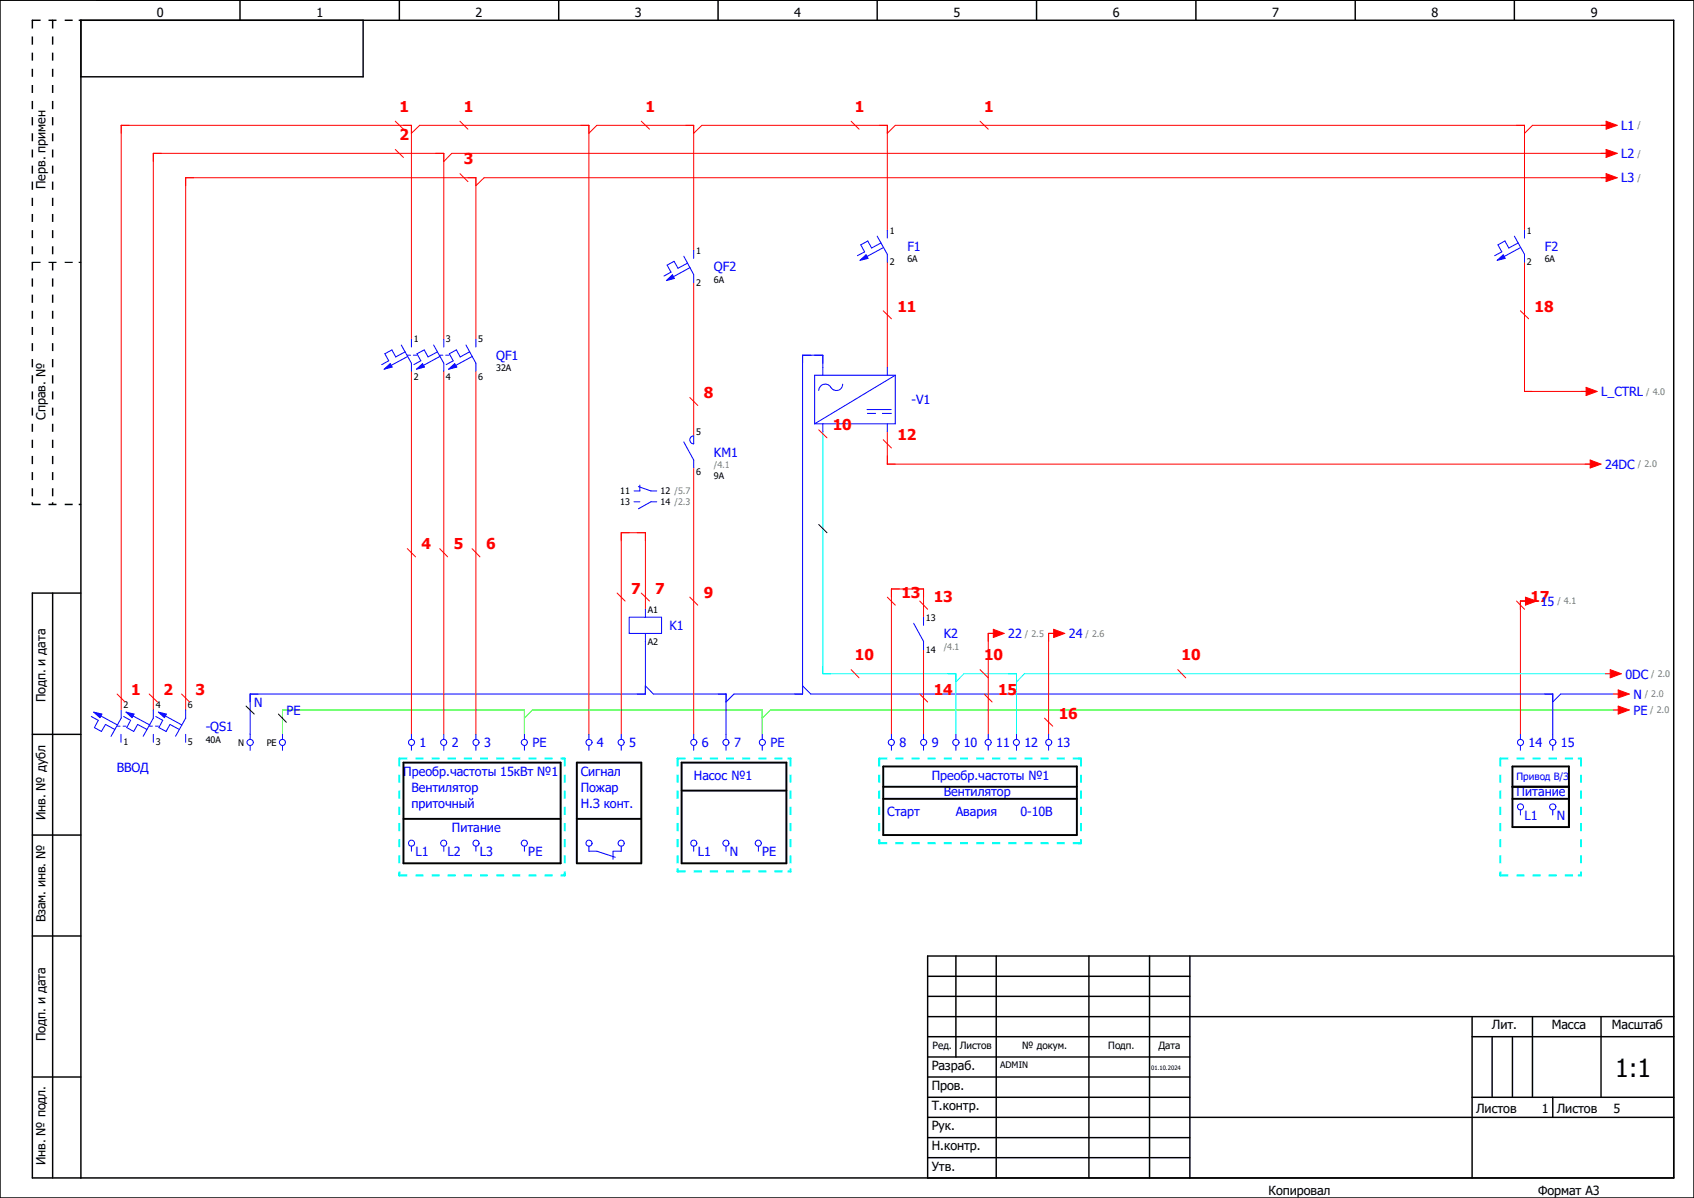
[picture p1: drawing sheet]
<svg xmlns="http://www.w3.org/2000/svg" width="297mm" height="210mm" viewBox="0 0 297 210" stroke-linecap="round" stroke-linejoin="round" font-family="sans-serif">
<path d="M210.1 -.1l-210.1 210.2M0 160.4l70.2 49.6M0 210v.1" fill="none" stroke="#fff" stroke-width=".18"/>
<g fill="none" stroke="#000" stroke-width=".25">
<path d="M0 0h297v210h-297zM42.1 0v3.6M63.7 3.6v9.9h-49.5M70 0v3.6M98 0v3.6M125.9 0v3.6M153.8 0v3.6M181.7 0v3.6M209.7 0v3.6M237.6 0v3.6M265.5 0v3.6M9.2 104v102.5"/>
<path d="M14.2 104h-8.5v102.5h287.8v-202.9h-279.3v202.9M5.7 128.7h8.5M5.7 146.4h8.5M5.7 164.1h8.5M162.6 178.2h130.9M162.6 171.2h46M162.6 174.7h46M167.6 167.6v17.7M174.7 167.6v38.9M190.9 167.6v38.9M201.5 167.6v38.9M208.6 167.6v38.9"/>
<path d="M258.1 178.2v28.3M268.7 178.2v14.2M280.7 178.2v14.2M293.5 167.6h-130.9v38.9M5.7 188.8h8.5M162.6 188.8h46M162.6 195.9h130.9M162.6 181.7h46M162.6 185.3h46M162.6 199.4h46M162.6 192.4h46M258.1 181.7h35.4"/>
<path d="M258.1 192.4h35.4M261.6 181.7v10.7M265.2 181.7v10.7M272.2 192.4v3.5M162.6 202.9h46"/>
</g>
<g fill="#000">
<path d="M13.8 3.4h.4l.1 .2-.5 .1zM13.8 45.9h.5v.2h-.5zM5.5 88.1h.3v.3l-.1 .2-.2-.2zM9.1 88.1h.3v.3l-.2 .2-.1-.2zM13.8 88.3h.4l.1 .2-.5 .1z"/>
<path d="M5.6 3.5l-.1 1.5h.3v-1.4zM5.5 6.4v1.4h.3v-1.4zM5.5 9.2v1.4h.3v-1.4zM5.5 12.1v1.4h.3v-1.4zM5.5 14.9v1.4h.3v-1.4zM5.5 17.7v1.4h.3v-1.4zM5.5 20.5v1.5h.3v-1.5zM5.5 23.4v1.4h.3v-1.4zM5.5 26.2v1.4h.3v-1.4zM5.5 29v1.4h.3v-1.4zM5.5 31.8v1.5h.3v-1.5zM5.5 34.7v1.4h.3v-1.4zM5.5 37.5v1.4h.3v-1.4zM5.5 40.3v1.4h.3v-1.4zM5.5 43.2v1.4h.3v-1.4zM5.5 46v1.4h.3v-1.4zM5.5 48.8v1.4h.3v-1.4zM5.5 51.6v1.5h.3v-1.5zM5.5 54.5v1.4h.3v-1.4zM5.5 57.3v1.4h.3v-1.4zM5.5 60.2v1.4h.3v-1.4zM5.5 62.9v1.5h.3v-1.5zM5.5 65.8v1.4h.3v-1.4zM5.5 68.6v1.4h.3v-1.4zM5.5 71.5v1.4h.3v-1.4zM5.5 74.3v1.4h.3v-1.4zM5.5 77.1v1.4h.3v-1.4zM5.5 79.9v1.5h.3v-1.5zM5.5 82.8v1.4h.3v-1.4zM5.5 85.6v1.4h.3v-1.4z"/>
<path d="M5.6 3.5l.1 .2h1.4v-.3zM8.5 3.4v.3h1.4v-.3zM11.3 3.4v.3h1.4v-.3z"/>
<path d="M9.1 3.5v1.5h.3v-1.4zM9.1 6.4v1.4h.3v-1.4zM9.1 9.2v1.4h.3v-1.4zM9.1 12.1v1.4h.3v-1.4zM9.1 14.9v1.4h.3v-1.4zM9.1 17.7v1.4h.3v-1.4zM9.1 20.5v1.5h.3v-1.5zM9.1 23.4v1.4h.3v-1.4zM9.1 26.2v1.4h.3v-1.4zM9.1 29v1.4h.3v-1.4zM9.1 31.8v1.5h.3v-1.5zM9.1 34.7v1.4h.3v-1.4zM9.1 37.5v1.4h.3v-1.4zM9.1 40.3v1.4h.3v-1.4zM9.1 43.2v1.4h.3v-1.4zM9.1 46v1.4h.3v-1.4zM9.1 48.8v1.4h.3v-1.4zM9.1 51.6v1.5h.3v-1.5zM9.1 54.5v1.4h.3v-1.4zM9.1 57.3v1.4h.3v-1.4zM9.1 60.2v1.4h.3v-1.4zM9.1 62.9v1.5h.3v-1.5zM9.1 65.8v1.4h.3v-1.4zM9.1 68.6v1.4h.3v-1.4zM9.1 71.5v1.4h.3v-1.4zM9.1 74.3v1.4h.3v-1.4zM9.1 77.1v1.4h.3v-1.4zM9.1 79.9v1.5h.3v-1.5zM9.1 82.8v1.4h.3v-1.4zM9.1 85.6v1.4h.3v-1.4z"/>
<path d="M5.6 45.9v.2h1.5v-.2zM8.5 45.9v.2h1.4v-.2zM11.3 45.9v.2h1.4v-.2z"/>
<path d="M5.6 88.3l.1 .3h1.4v-.3zM8.5 88.3v.3h1.4v-.3zM11.3 88.3v.3h1.4v-.3z"/>
</g>
<path d="M144.3 64.4v-2.1h-3.6v59.4h-12M113.2 112.4v9.3h-69.3v7M113.2 120.2l1.4 1.5h12.7v7M142.2 121.7h130v7M273.6 121.7h10.7" fill="none" stroke="#00f" stroke-width=".18"/>
<path d="M49.5 128.7v-4.2h42.4v4.2M91.9 125.9l1.4-1.4h40.3v4.2M135.1 124.5h149.2" fill="none" stroke="#0f0" stroke-width=".18"/>
<g fill="none" stroke="#f00" stroke-width=".18">
<path d="M72.1 23.4l1.5-1.4h29.7v106.7M103.3 23.4l1.3-1.4h17v21.9M123.1 22h32.5v18.3M157 22h110.3v18.3M268.7 22h13.5M282.2 26.9h-203l-1.4 1.4M282.2 31.2h-197.3l-1.5 1.4M72.1 59.4v-37.4h-50.8v102.5M77.8 59.4v-32.5h-50.9v97.6M83.4 59.4v-28.2h-50.8v93.3M121.6 49.5v26.9M155.6 46v18.4"/>
<path d="M267.3 46v22.6h11.3M72.1 65.1v63.6M77.8 65.1v63.6M83.4 65.1v63.6M155.6 75.7v5.7h123.7M121.6 82v46.7M113.2 106.8v-13.4h-4.3v35.3M161.9 108.2v-4.9h-5.6v25.4M161.9 113.9v14.8M174.7 111h-1.4v17.7M185.3 111h-1.4v17.7M268 105.4h-1.4v23.3"/>
</g>
<path d="M144.3 75.7v42.4h23.3v10.6M169 118.1h9.2v10.6M179.6 118.1h103.3" fill="none" stroke="#0ff" stroke-width=".18"/>
<path d="M70.7 133.7h27.6v17.6h-27.6zM101.1 133.7h11.3v17.6h-11.3zM70.7 143.6h27.6M101.1 143.6h11.3" fill="none" stroke="#000" stroke-width=".34"/>
<g fill="#0ff">
<path d="M98.5 153.3h.5l.2 .2-.2 .1h-.5z"/>
<path d="M98.8 153h.4l-.1 .6h-.2z"/>
<path d="M98.5 132.8h.5l.2 .2-.2 .1h-.5z"/>
<path d="M69.8 153h.4l-.1 .6h-.2z"/>
<path d="M69.9 153.3v.3h.1h1.4v-.3zM72.9 153.3v.3h1.4v-.3zM75.7 153.3v.3h1.4v-.3zM78.5 153.3v.3h1.4v-.3zM81.3 153.3v.3h1.5v-.3zM84.2 153.3v.3h1.4v-.3zM87 153.3v.3h1.4v-.3zM89.8 153.3v.3h1.4v-.3zM92.7 153.3v.3h1.4v-.3zM95.5 153.3v.3h1.4v-.3zM98.3 153.3v.3h.7l.2-.1-.2-.2z"/>
<path d="M98.9 132.9l-.1 1.5h.4v-1.4l-.2-.2zM98.8 135.8v1.4h.4v-1.4zM98.8 138.6v1.4h.4v-1.4zM98.8 141.4v1.5h.4v-1.5zM98.8 144.3v1.4h.4v-1.4zM98.8 147.1v1.4h.4v-1.4zM98.8 149.9v1.4h.4v-1.4zM98.8 152.8v.7l.2 .1 .2-.1v-.7z"/>
<path d="M69.9 132.9v.1l.1 .1h1.4v-.3zM72.9 132.8v.3h1.4v-.3zM75.7 132.8v.3h1.4v-.3zM78.5 132.8v.3h1.4v-.3zM81.3 132.8v.3h1.5v-.3zM84.2 132.8v.3h1.4v-.3zM87 132.8v.3h1.4v-.3zM89.8 132.8v.3h1.4v-.3zM92.7 132.8v.3h1.4v-.3zM95.5 132.8v.3h1.4v-.3zM98.3 132.8v.3h.7l.2-.1-.2-.2z"/>
<path d="M69.9 132.9l-.1 1.5h.4v-1.4l-.2-.2zM69.8 135.8v1.4h.4v-1.4zM69.8 138.6v1.4h.4v-1.4zM69.8 141.4v1.5h.4v-1.5zM69.8 144.3v1.4h.4v-1.4zM69.8 147.1v1.4h.4v-1.4zM69.8 149.9v1.4h.4v-1.4zM69.8 152.8v.7l.2 .1 .2-.1v-.7z"/>
</g>
<path d="M132.2 124.5h1.4v1.4l1.5-1.4" fill="none" stroke="#0f0" stroke-width=".18"/>
<path d="M120.2 22h1.4v1.4l1.5-1.4" fill="none" stroke="#f00" stroke-width=".18"/>
<path d="M119.5 133.7h18.4v17.6h-18.4zM119.5 138.6h18.4" fill="none" stroke="#000" stroke-width=".34"/>
<g fill="#0ff">
<path d="M138.1 152.6h.6v.3l-.6 .1z"/>
<path d="M138.4 152.2h.4v.6l-.2 .2-.2-.2z"/>
<path d="M138.1 132.8l.6 .1v.2h-.6z"/>
<path d="M118.6 152.2h.4v.6l-.2 .2-.2-.2z"/>
<path d="M118.7 152.6l-.1 .2 .2 .2h1.4v-.4zM121.6 152.6v.4h1.5v-.4zM124.5 152.6v.4h1.4v-.4zM127.3 152.6v.4h1.4v-.4zM130.1 152.6v.4h1.4v-.4zM133 152.6v.4h1.4v-.4zM135.8 152.6v.4h1.4v-.4z"/>
<path d="M138.5 132.9l-.1 1.5h.4v-1.4l-.1-.1zM138.4 135.8v1.4h.4v-1.4zM138.4 138.6v1.4h.4v-1.4zM138.4 141.4v1.5h.4v-1.5zM138.4 144.3v1.4h.4v-1.4zM138.4 147.1v1.4h.4v-1.4zM138.4 149.9v1.4h.4v-1.4zM138.4 152.8l.2 .2 .2-.2z"/>
<path d="M118.7 132.9v.2h.1h1.4v-.3zM121.6 132.8v.3h1.5v-.3zM124.5 132.8v.3h1.4v-.3zM127.3 132.8v.3h1.4v-.3zM130.1 132.8v.3h1.4v-.3zM133 132.8v.3h1.4v-.3zM135.8 132.8v.3h1.4v-.3z"/>
<path d="M118.7 132.9l-.1 1.5h.4v-1.4l-.2-.2zM118.6 135.8v1.4h.4v-1.4zM118.6 138.6v1.4h.4v-1.4zM118.6 141.4v1.5h.4v-1.5zM118.6 144.3v1.4h.4v-1.4zM118.6 147.1v1.4h.4v-1.4zM118.6 149.9v1.4h.4v-1.4zM118.6 152.8l.2 .2 .2-.2z"/>
</g>
<path d="M125.9 121.7h1.4v1.4l1.4-1.4" fill="none" stroke="#00f" stroke-width=".18"/>
<path d="M265.2 134.4h9.9v10.6h-9.9zM265.2 137.9h9.9M265.2 140h9.9" fill="none" stroke="#000" stroke-width=".34"/>
<path d="M265.9 22h1.4v1.4l1.4-1.4M267.3 67.2v1.4h1.4M268 105.4h-1.4v1.4" fill="none" stroke="#f00" stroke-width=".18"/>
<g fill="#0ff">
<path d="M276.6 153.3h.6l.2 .2-.2 .1h-.6z"/>
<path d="M277 153h.4l-.1 .6h-.2z"/>
<path d="M276.6 132.8h.6l.2 .2-.2 .1h-.6z"/>
<path d="M262.9 153h.3v.6h-.3z"/>
<path d="M262.9 153.3v.3h.2h1.4v-.3zM265.9 153.3v.3h1.4v-.3zM268.7 153.3v.3h1.4v-.3zM271.5 153.3v.3h1.5v-.3zM274.4 153.3v.3h1.4v-.3z"/>
<path d="M277.1 132.9l-.1 1.5h.4v-1.4l-.2-.2zM277 135.8v1.4h.4v-1.4zM277 138.6v1.4h.4v-1.4zM277 141.4v1.5h.4v-1.5zM277 144.3v1.4h.4v-1.4zM277 147.1v1.4h.4v-1.4zM277 149.9v1.4h.4v-1.4zM277 152.8v.7l.2 .1 .2-.1v-.7z"/>
<path d="M262.9 132.9v.1l.2 .1h1.4v-.3zM265.9 132.8v.3h1.4v-.3zM268.7 132.8v.3h1.4v-.3zM271.5 132.8v.3h1.5v-.3zM274.4 132.8v.3h1.4v-.3z"/>
<path d="M262.9 132.9v1.5h.3v-1.4l-.1-.2zM262.9 135.8v1.4h.3v-1.4zM262.9 138.6v1.4h.3v-1.4zM262.9 141.4v1.5h.3v-1.5zM262.9 144.3v1.4h.3v-1.4zM262.9 147.1v1.4h.3v-1.4zM262.9 149.9v1.4h.3v-1.4zM262.9 152.8v.7l.2 .1 .1-.1v-.7z"/>
</g>
<path d="M154.2 22h1.4v1.4l1.4-1.4M155.6 79.9v1.5h1.4M157.7 103.3h-1.4v1.4M160.5 103.3h1.4v1.4M174.7 111h-1.4v1.4M185.3 111h-1.4v1.4" fill="none" stroke="#f00" stroke-width=".18"/>
<path d="M142.2 62.3h-1.5v1.4M142.8 62.3h1.5v1.4M139.3 121.7h1.4v-1.5l1.5 1.5M270.8 121.7h1.4v1.4l1.4-1.4" fill="none" stroke="#00f" stroke-width=".18"/>
<path d="M144.3 116.7v1.4h1.4M166.2 118.1h1.4v1.4l1.4-1.4M176.8 118.1h1.4v1.4l1.4-1.4" fill="none" stroke="#0ff" stroke-width=".18"/>
<path d="M154.9 134.4h33.9v12h-33.9zM154.9 137.9h33.9M154.9 140h33.9" fill="none" stroke="#000" stroke-width=".34"/>
<g fill="#0ff">
<path d="M189 147.6h.5l.2 .2-.2 .2h-.5z"/>
<path d="M189.4 147.3h.3v.5l-.2 .2-.1-.2z"/>
<path d="M189 132.8h.5l.2 .2-.2 .1h-.5z"/>
<path d="M154 147.3h.3v.5l-.1 .2-.2-.2z"/>
<path d="M154 147.7v.1l.2 .2h1.4v-.4zM157 147.6v.4h1.4v-.4zM159.8 147.6v.4h1.4v-.4zM162.6 147.6v.4h1.4v-.4zM165.5 147.6v.4h1.4v-.4zM168.3 147.6v.4h1.4v-.4zM171.2 147.6v.4h1.4v-.4zM173.9 147.6v.4h1.5v-.4zM176.8 147.6v.4h1.4v-.4zM179.6 147.6v.4h1.4v-.4zM182.5 147.6v.4h1.4v-.4zM185.3 147.6v.4h1.4v-.4zM188.1 147.6v.4h1.4l.2-.2-.2-.2z"/>
<path d="M189.4 132.9v1.5h.3v-1.4l-.2-.2zM189.4 135.8v1.4h.3v-1.4zM189.4 138.6v1.4h.3v-1.4zM189.4 141.4v1.5h.3v-1.5zM189.4 144.3v1.4h.3v-1.4zM189.4 147.1v.7l.1 .2 .2-.2v-.7z"/>
<path d="M154 132.9v.2h.2h1.4v-.3zM157 132.8v.3h1.4v-.3zM159.8 132.8v.3h1.4v-.3zM162.6 132.8v.3h1.4v-.3zM165.5 132.8v.3h1.4v-.3zM168.3 132.8v.3h1.4v-.3zM171.2 132.8v.3h1.4v-.3zM173.9 132.8v.3h1.5v-.3zM176.8 132.8v.3h1.4v-.3zM179.6 132.8v.3h1.4v-.3zM182.5 132.8v.3h1.4v-.3zM185.3 132.8v.3h1.4v-.3zM188.1 132.8v.3h1.4l.2-.1-.2-.2z"/>
<path d="M154 132.9v1.5h.3v-1.4l-.1-.2zM154 135.8v1.4h.3v-1.4zM154 138.6v1.4h.3v-1.4zM154 141.4v1.5h.3v-1.5zM154 144.3v1.4h.3v-1.4zM154 147.1v.7l.2 .2 .1-.2v-.7z"/>
</g>
<g fill="none" stroke="#00f" stroke-width=".18">
<path d="M16 125.6l1.2 .7-.6 1.3 1.2 .6 .7-1.2 1.7 .9M17.7 125.5l2.9 1.6M20.5 127.3h.5M21.2 128.7v1.4M21.3 124.5v1.4l-1.8 3.2M21.6 127.3h.5M21.7 125.6l1.2 .7-.7 1.3 1.3 .6 .6-1.2 1.7 .9M22.1 124.8l1.4 .4-.3 .6zM23.3 125.5l2.9 1.6M26.2 127.3h.5M26.9 124.5v1.4l-1.8 3.2M26.9 128.7v1.4"/>
<path d="M27.3 127.3h.5M27.3 125.6l1.2 .7-.6 1.3 1.2 .6 .7-1.2 1.7 .9M29 125.5l2.9 1.6M32.6 124.5v1.4l-1.8 3.2M32.6 128.7v1.4M43.9 128.7v.9M43.9 130.7v.8M49.5 128.7v.9M49.5 130.7v.8"/>
<circle cx="43.9" cy="130.1" r=".54"/>
<circle cx="49.5" cy="130.1" r=".53"/>
</g>
<path d="M22.1 124.8l1.4 .4-.3 .6z" fill="#00f"/>
<path d="M27.8 124.8l1.4 .4-.4 .6z" fill="none" stroke="#00f" stroke-width=".18"/>
<path d="M27.8 124.8l1.4 .4-.4 .6z" fill="#00f"/>
<path d="M16.4 124.8l1.5 .4-.4 .6z" fill="none" stroke="#00f" stroke-width=".18"/>
<path d="M16.4 124.8l1.5 .4-.4 .6z" fill="#00f"/>
<g fill="none" stroke="#00f" stroke-width=".18">
<path d="M72.1 59.4v1.4M77.8 59.4v1.4M83.4 59.4v1.4M67.4 64.7l1-.9 .3 .5zM70.4 60.5l1.7 3.2v1.4M71 61.7l-1.6 .9-.7-1.3-1.2 .7 .7 1.2-1.3 .7M71.4 62.3h.6M71.5 62.5l-2.9 1.6M72.5 62.3h.5M76 60.5l1.8 3.2v1.4M76.7 61.7l-1.6 .9-.7-1.3-1.3 .7 .7 1.2-1.2 .7M77.1 62.3h.5"/>
<path d="M77.1 62.5l-2.8 1.6M78.1 62.3h.6M81.7 60.5l1.7 3.2v1.4M82.3 61.7l-1.6 .9-.7-1.3-1.2 .7 .7 1.2-1.3 .7M82.8 62.5l-2.9 1.6M111.2 88h1M111.9 85.3l2.2 .8h1M112.2 85v1.1h-1M115.1 88h-1l-2.2 1.2M110.3 108.2h5.7v2.8h-5.7zM113.2 106.8v1.4M113.2 111v1.4"/>
<path d="M72.1 128.7v.9M72.1 130.7v.8M77.8 128.7v.9M77.8 130.7v.8M83.4 128.7v.9M83.4 130.7v.8M91.9 128.7v.9M91.9 130.7v.8M103.3 128.7v.9M103.3 130.7v.8M108.9 128.7v.9M108.9 130.7v.8"/>
<path d="M103.3 148.3v.9h1.4M104.6 149.2l3.3 1.1M108.9 148.3v.9h-1.4v1.4"/>
<circle cx="72.2" cy="130.1" r=".54"/>
<circle cx="77.8" cy="130.1" r=".53"/>
<circle cx="83.5" cy="130.1" r=".54"/>
<circle cx="91.9" cy="130.1" r=".53"/>
<circle cx="103.3" cy="130.1" r=".54"/>
<circle cx="108.9" cy="130.1" r=".53"/>
<circle cx="103.3" cy="147.8" r=".54"/>
<circle cx="108.9" cy="147.8" r=".53"/>
</g>
<path d="M67.4 64.7l1-.9 .3 .5z" fill="#00f"/>
<path d="M78.7 64.7l1-.9 .4 .5z" fill="none" stroke="#00f" stroke-width=".18"/>
<path d="M78.7 64.7l1-.9 .4 .5z" fill="#00f"/>
<path d="M73 64.7l1.1-.9 .3 .5z" fill="none" stroke="#00f" stroke-width=".18"/>
<path d="M73 64.7l1.1-.9 .3 .5z" fill="#00f"/>
<g fill="none" stroke="#00f" stroke-width=".18">
<path d="M116.8 49.2l1.1-1 .3 .6zM119.9 44.9l1.7 3.2v1.4M120.5 46.1l-1.6 .9-.7-1.2-1.2 .7 .6 1.2-1.2 .7M121 46.9l-2.9 1.6M121.6 43.9v1.4M119.9 77.5l1.7 3.1v1.4M121.1 76.6l.5-.2v1.4a.71 .71 0 0 1-.6-.4 .71 .71 0 0 1 .1-.8zM121.6 128.7v.9M121.6 130.7v.8M127.3 128.7v.9M127.3 130.7v.8M133.6 128.7v.9"/>
<path d="M133.6 130.7v.8M72.1 148.3v.9M77.8 148.3v.9M83.4 148.3v.9M91.9 148.3v.9"/>
<circle cx="121.6" cy="130.1" r=".54"/>
<circle cx="127.3" cy="130.1" r=".53"/>
<circle cx="133.7" cy="130.1" r=".54"/>
<circle cx="72.2" cy="147.8" r=".54"/>
<circle cx="77.8" cy="147.8" r=".53"/>
<circle cx="83.5" cy="147.8" r=".54"/>
<circle cx="91.9" cy="147.8" r=".53"/>
</g>
<path d="M116.8 49.2l1.1-1 .3 .6z" fill="#00f"/>
<g fill="none" stroke="#00f" stroke-width=".18">
<path d="M262.5 45.6l1.1-.9 .3 .6zM265.5 41.4l1.8 3.2v1.4M266.2 42.6l-1.7 .9-.6-1.3-1.3 .7 .7 1.3-1.3 .6M266.6 43.4l-2.9 1.6M267.3 40.3v1.4M266.6 128.7v.9M266.6 130.7v.8M272.2 128.7v.9M272.2 130.7v.8M121.6 148.3v.9M127.3 148.3v.9M133 148.3v.9"/>
<path d="M266.6 142v.9M272.2 142v.9"/>
<circle cx="266.6" cy="130.1" r=".54"/>
<circle cx="272.3" cy="130.1" r=".54"/>
<circle cx="121.6" cy="147.8" r=".54"/>
<circle cx="127.3" cy="147.8" r=".53"/>
<circle cx="133" cy="147.8" r=".53"/>
<circle cx="266.6" cy="141.5" r=".54"/>
<circle cx="272.3" cy="141.5" r=".54"/>
</g>
<path d="M262.5 45.6l1.1-.9 .3 .6z" fill="#00f"/>
<path d="M150.8 45.6l1-.9 .4 .6zM153.8 41.4l1.8 3.2v1.4M154.5 42.6l-1.7 .9-.7-1.3-1.2 .7 .7 1.3-1.3 .6M154.9 43.4l-2.9 1.6M155.6 40.3v1.4" fill="none" stroke="#00f" stroke-width=".18"/>
<path d="M150.8 45.6l1-.9 .4 .6z" fill="#00f"/>
<g fill="none" stroke="#00f" stroke-width=".18">
<path d="M144.3 64.4v1.4M144.3 74.3v1.4M147.7 67.4a1.17 1.17 0 0 1-1 1.1 1.17 1.17 0 0 1-1.3-.9 1.15 1.15 0 0 0-1.2-.2 1.15 1.15 0 0 0-.6 1.1M152 72.5h1.6M152 71.8h4.3M154.7 72.5h1.6M155.6 64.4v1.4M155.6 74.3v1.4M157 65.8l-14.2 8.5M157 65.8v8.5h-14.2M157 65.8h-14.2v8.5M160.2 109.3l1.7 3.1v1.5"/>
<path d="M161.9 108.2v1.4M156.3 128.7v.9M156.3 130.7v.8M161.9 128.7v.9M161.9 130.7v.8M167.6 128.7v.9M167.6 130.7v.8M173.3 128.7v.9M173.3 130.7v.8M178.2 128.7v.9M178.2 130.7v.8M183.9 128.7v.9"/>
<path d="M183.9 130.7v.8"/>
<circle cx="156.3" cy="130.1" r=".53"/>
<circle cx="161.9" cy="130.1" r=".54"/>
<circle cx="167.6" cy="130.1" r=".54"/>
<circle cx="173.3" cy="130.1" r=".53"/>
<circle cx="178.2" cy="130.1" r=".53"/>
<circle cx="183.9" cy="130.1" r=".54"/>
</g>
<g fill="none" stroke="#f00" stroke-width=".18">
<path d="M69.3 21.3l1.4 1.3M69.3 26.2l1.4 1.4M80.6 21.3l1.4 1.3M80.6 30.4l1.4 1.4M112.4 21.3l1.5 1.3M149.2 21.3l1.4 1.3M171.8 21.3l1.5 1.3M281.6 21.3l1.9 .7-1.9 .6zM154.9 54.5l1.4 1.4M266.6 54.5l1.4 1.4M120.9 69.7l1.4 1.4M143.6 75.4l1.4 1.4"/>
<path d="M154.9 77.1l1.4 1.4M71.4 96.2l1.5 1.4M77.1 96.2l1.4 1.4M82.8 96.2l1.4 1.4M108.2 104l1.4 1.4M112.4 104l1.5 1.4M120.9 104.7l1.4 1.4M149.2 117.4l1.4 1.4M155.6 104.7l1.4 1.4M161.2 105.4l1.4 1.4M171.8 117.4l1.5 1.4M206.5 117.4l1.4 1.4"/>
<path d="M265.9 105.4l1.4 1.4M20.5 121.7l1.4 1.4M26.2 121.7l1.4 1.4M31.8 121.7l1.4 1.4M161.2 121.7l1.4 1.4M172.6 121.7l1.3 1.4M183.1 125.9l1.5 1.4"/>
</g>
<path d="M281.6 21.3l1.9 .7-1.9 .6z" fill="#f00"/>
<path d="M280.7 22h.9M281.6 26.2l1.9 .7-1.9 .7z" fill="none" stroke="#f00" stroke-width=".18"/>
<path d="M281.6 26.2l1.9 .7-1.9 .7z" fill="#f00"/>
<path d="M280.7 26.9h.9M281.6 30.4l1.9 .8-1.9 .6z" fill="none" stroke="#f00" stroke-width=".18"/>
<path d="M281.6 30.4l1.9 .8-1.9 .6z" fill="#f00"/>
<path d="M280.7 31.2h.9M283.7 123.8l2 .7-2 .7z" fill="none" stroke="#f00" stroke-width=".18"/>
<path d="M283.7 123.8l2 .7-2 .7z" fill="#f00"/>
<path d="M282.9 124.5h.8M283.7 120.9l2 .8-2 .6z" fill="none" stroke="#f00" stroke-width=".18"/>
<path d="M283.7 120.9l2 .8-2 .6z" fill="#f00"/>
<path d="M267.5 104.7l1.9 .7-1.9 .7zM282.9 121.7h.8" fill="none" stroke="#f00" stroke-width=".18"/>
<path d="M267.5 104.7l1.9 .7-1.9 .7z" fill="#f00"/>
<path d="M278.8 80.6l1.9 .8-1.9 .6zM266.6 105.4h.9" fill="none" stroke="#f00" stroke-width=".18"/>
<path d="M278.8 80.6l1.9 .8-1.9 .6z" fill="#f00"/>
<path d="M278.1 67.9l1.9 .7-1.9 .7zM277.9 81.4h.9" fill="none" stroke="#f00" stroke-width=".18"/>
<path d="M278.1 67.9l1.9 .7-1.9 .7z" fill="#f00"/>
<path d="M277.2 68.6h.9M282.3 117.4l2 .7-2 .7z" fill="none" stroke="#f00" stroke-width=".18"/>
<path d="M282.3 117.4l2 .7-2 .7z" fill="#f00"/>
<path d="M174.2 110.3l1.9 .7-1.9 .8zM281.4 118.1h.9" fill="none" stroke="#f00" stroke-width=".18"/>
<path d="M174.2 110.3l1.9 .7-1.9 .8z" fill="#f00"/>
<path d="M173.3 111h.9M184.7 110.3l2 .7-2 .8z" fill="none" stroke="#f00" stroke-width=".18"/>
<path d="M184.7 110.3l2 .7-2 .8z" fill="#f00"/>
<path d="M183.9 111h.8" fill="none" stroke="#f00" stroke-width=".18"/>
<path d="M143.6 91.9l1.4 1.5M43.1 123.8l1.5 1.4M48.8 125.2l1.4 1.4" fill="none" stroke="#000" stroke-width=".18"/>
<text font-size="4.4" x="283.2" y="188.8">1:1</text>
<g font-size="2.6" fill="#f00">
<text x="70" y="19.6">1</text>
<text x="81.3" y="19.6">1</text>
<text x="113.2" y="19.6">1</text>
<text x="149.9" y="19.6">1</text>
<text x="172.6" y="19.6">1</text>
<text x="70" y="24.6">2</text>
<text x="81.3" y="28.8">3</text>
<text x="157.4" y="54.6">11</text>
<text x="269.1" y="54.6">18</text>
<text x="123.4" y="69.8">8</text>
<text x="146" y="75.4">10</text>
<text x="157.4" y="77.2">12</text>
<text x="73.9" y="96.3">4</text>
<text x="79.5" y="96.3">5</text>
<text x="85.2" y="96.3">6</text>
<text x="110.7" y="104.1">7</text>
<text x="114.9" y="104.1">7</text>
<text x="123.4" y="104.8">9</text>
<text x="158" y="104.8">13</text>
<text x="163.7" y="105.5">13</text>
<text x="268.4" y="105.5">17</text>
<text x="149.9" y="115.8">10</text>
<text x="172.6" y="115.8">10</text>
<text x="207.2" y="115.8">10</text>
<text x="23" y="121.8">1</text>
<text x="28.7" y="121.8">2</text>
<text x="34.3" y="121.8">3</text>
<text x="163.7" y="121.8">14</text>
<text x="175" y="121.8">15</text>
<text x="185.6" y="126">16</text>
</g>
<g font-size="2.2">
<text x="27.5" y="3">0</text>
<text x="55.5" y="3">1</text>
<text x="83.4" y="3">2</text>
<text x="111.3" y="3">3</text>
<text x="139.2" y="3">4</text>
<text x="167.2" y="3">5</text>
<text x="195.1" y="3">6</text>
<text x="223.1" y="3">7</text>
<text x="251" y="3">8</text>
<text x="278.9" y="3">9</text>
<text x="8" y="33.1" transform="rotate(-90 8 33.1)">Перв. примен</text>
<text x="8" y="73.6" transform="rotate(-90 8 73.6)">Справ. №</text>
<text x="8" y="123.1" transform="rotate(-90 8 123.1)">Подп. и дата</text>
<text x="8" y="143.8" transform="rotate(-90 8 143.8)">Инв. № дубл</text>
<text x="8" y="161.7" transform="rotate(-90 8 161.7)">Взам. инв. №</text>
<text x="8" y="182.5" transform="rotate(-90 8 182.5)">Подп. и дата</text>
<text x="261.6" y="180.5">Лит.</text>
<text x="272.1" y="180.5">Масса</text>
<text x="282.6" y="180.5">Масштаб</text>
<text x="163.4" y="187.5">Разраб.</text>
<text x="163.4" y="191.1">Пров.</text>
<text x="163.4" y="194.6">Т.контр.</text>
<text x="258.8" y="195.2">Листов</text>
<text x="270.3" y="195.2">1</text>
<text x="273" y="195.2">Листов</text>
<text x="282.9" y="195.2">5</text>
<text x="163.4" y="198.2">Рук.</text>
<text x="163.4" y="201.7">Н.контр.</text>
<text x="8" y="204.3" transform="rotate(-90 8 204.3)">Инв. № подл.</text>
<text x="163.4" y="205.2">Утв.</text>
<text x="222.4" y="209.5">Копировал</text>
<text x="269.7" y="209.5">Формат А3</text>
</g>
<g font-size="2.2" fill="#00f">
<text x="284.3" y="22.8">L1</text>
<text x="284.3" y="27.7">L2</text>
<text x="284.3" y="32">L3</text>
<text x="125.2" y="47.5">QF2</text>
<text x="159.1" y="44">F1</text>
<text x="270.8" y="44">F2</text>
<text x="87" y="63.1">QF1</text>
<text x="159.8" y="70.9">-V1</text>
<text x="280.8" y="69.5">L_CTRL</text>
<text x="125.2" y="80.1">KM1</text>
<text x="281.4" y="82.2">24DC</text>
<text x="270.1" y="106.2">15</text>
<text x="117.4" y="110.4">K1</text>
<text x="165.5" y="111.9">K2</text>
<text x="176.8" y="111.9">22</text>
<text x="187.4" y="111.9">24</text>
<text x="285" y="119">0DC</text>
<text x="44.5" y="124">N</text>
<text x="50.2" y="125.4">PE</text>
<text x="286.4" y="125.3">PE</text>
<text x="286.4" y="122.5">N</text>
<text x="36.1" y="128.1">-QS1</text>
<text x="73.5" y="131">1</text>
<text x="79.2" y="131">2</text>
<text x="84.9" y="131">3</text>
<text x="93.3" y="131">PE</text>
<text x="104.6" y="131">4</text>
<text x="110.3" y="131">5</text>
<text x="123.1" y="131">6</text>
<text x="128.7" y="131">7</text>
<text x="135.1" y="131">PE</text>
<text x="157.7" y="131">8</text>
<text x="163.4" y="131">9</text>
<text x="169" y="131">10</text>
<text x="174.7" y="131">11</text>
<text x="179.6" y="131">12</text>
<text x="185.3" y="131">13</text>
<text x="268" y="131">14</text>
<text x="273.7" y="131">15</text>
<text x="20.5" y="135.3">ВВОД</text>
<text x="70.7" y="136">Преобр.частоты 15кВт №1</text>
<text x="101.8" y="136">Сигнал</text>
<text x="121.6" y="136.7">Насос №1</text>
<text x="163.4" y="136.7">Преобр.частоты №1</text>
<text x="72.1" y="138.9">Вентилятор</text>
<text x="72.1" y="141.6">приточный</text>
<text x="101.8" y="141.6">Н.З конт.</text>
<text x="101.8" y="138.9">Пожар</text>
<text x="155.6" y="143.1">Старт</text>
<text x="165.5" y="139.5">Вентилятор</text>
<text x="167.6" y="143.1">Авария</text>
<text x="178.9" y="143.1">0-10В</text>
<text x="265.9" y="139.5">Питание</text>
<text x="267.3" y="143.8">L1</text>
<text x="273" y="143.8">N</text>
<text x="79.2" y="145.9">Питание</text>
<text x="72.9" y="150.1">L1</text>
<text x="78.5" y="150.1">L2</text>
<text x="84.2" y="150.1">L3</text>
<text x="92.6" y="150.1">PE</text>
<text x="122.3" y="150.1">L1</text>
<text x="128" y="150.1">N</text>
<text x="133.6" y="150.1">PE</text>
</g>
<text font-size="1.8" fill="#00f" x="265.9" y="136.8">Привод В/З</text>
<g font-size="1.8">
<text x="163.5" y="183.8">Ред.</text>
<text x="168.3" y="183.8">Листов</text>
<text x="179.2" y="183.8">№ докум.</text>
<text x="194.3" y="183.8">Подп.</text>
<text x="203.1" y="183.8">Дата</text>
</g>
<g font-size="1.6" fill="#7ca552">
<text x="287.1" y="22.5">/</text>
<text x="287.1" y="27.5">/</text>
<text x="287.1" y="31.7">/</text>
<text x="288.6" y="69.2">/ 4.0</text>
<text x="125.2" y="82.1">/4.1</text>
<text x="287.2" y="81.9">/ 2.0</text>
<text x="273" y="106">/ 4.1</text>
<text x="165.5" y="113.9">/4.1</text>
<text x="179.7" y="111.6">/ 2.5</text>
<text x="190.3" y="111.6">/ 2.6</text>
<text x="289.5" y="118.7">/ 2.0</text>
<text x="288.4" y="122.2">/ 2.0</text>
<text x="289.3" y="125.1">/ 2.0</text>
</g>
<g font-size="1.6">
<text x="156" y="40.9">1</text>
<text x="267.7" y="40.9">1</text>
<text x="122" y="44.5">1</text>
<text x="156" y="46.5">2</text>
<text x="159.1" y="46">6A</text>
<text x="267.7" y="46.5">2</text>
<text x="270.8" y="46">6A</text>
<text x="122" y="50.1">2</text>
<text x="125.2" y="49.6">6A</text>
<text x="72.6" y="60">1</text>
<text x="78.2" y="60">3</text>
<text x="83.9" y="60">5</text>
<text x="87" y="65.1">32А</text>
<text x="72.6" y="66.6">2</text>
<text x="78.2" y="66.6">4</text>
<text x="83.9" y="66.6">6</text>
<text x="122" y="76.3">5</text>
<text x="122" y="83.3">6</text>
<text x="125.2" y="84">9A</text>
<text x="108.8" y="86.6">11</text>
<text x="108.8" y="88.5">13</text>
<text x="115.8" y="86.6">12 /5.7</text>
<text x="115.8" y="88.5">14 /2.3</text>
<text x="113.6" y="107.4">A1</text>
<text x="113.6" y="113">A2</text>
<text x="162.3" y="108.8">13</text>
<text x="162.3" y="114.4">14</text>
<text x="21.6" y="124.1">2</text>
<text x="27.3" y="124.1">4</text>
<text x="32.9" y="124.1">6</text>
<text x="21.6" y="130.7">1</text>
<text x="27.3" y="130.7">3</text>
<text x="32.9" y="130.7">5</text>
<text x="36.1" y="130.2">40А</text>
<text x="41.8" y="130.7">N</text>
<text x="46.8" y="130.7">PE</text>
<text x="175.4" y="187.3">ADMIN</text>
</g>
<text font-size="1.1" x="201.8" y="187.5">01.10.2024</text>
</svg>
